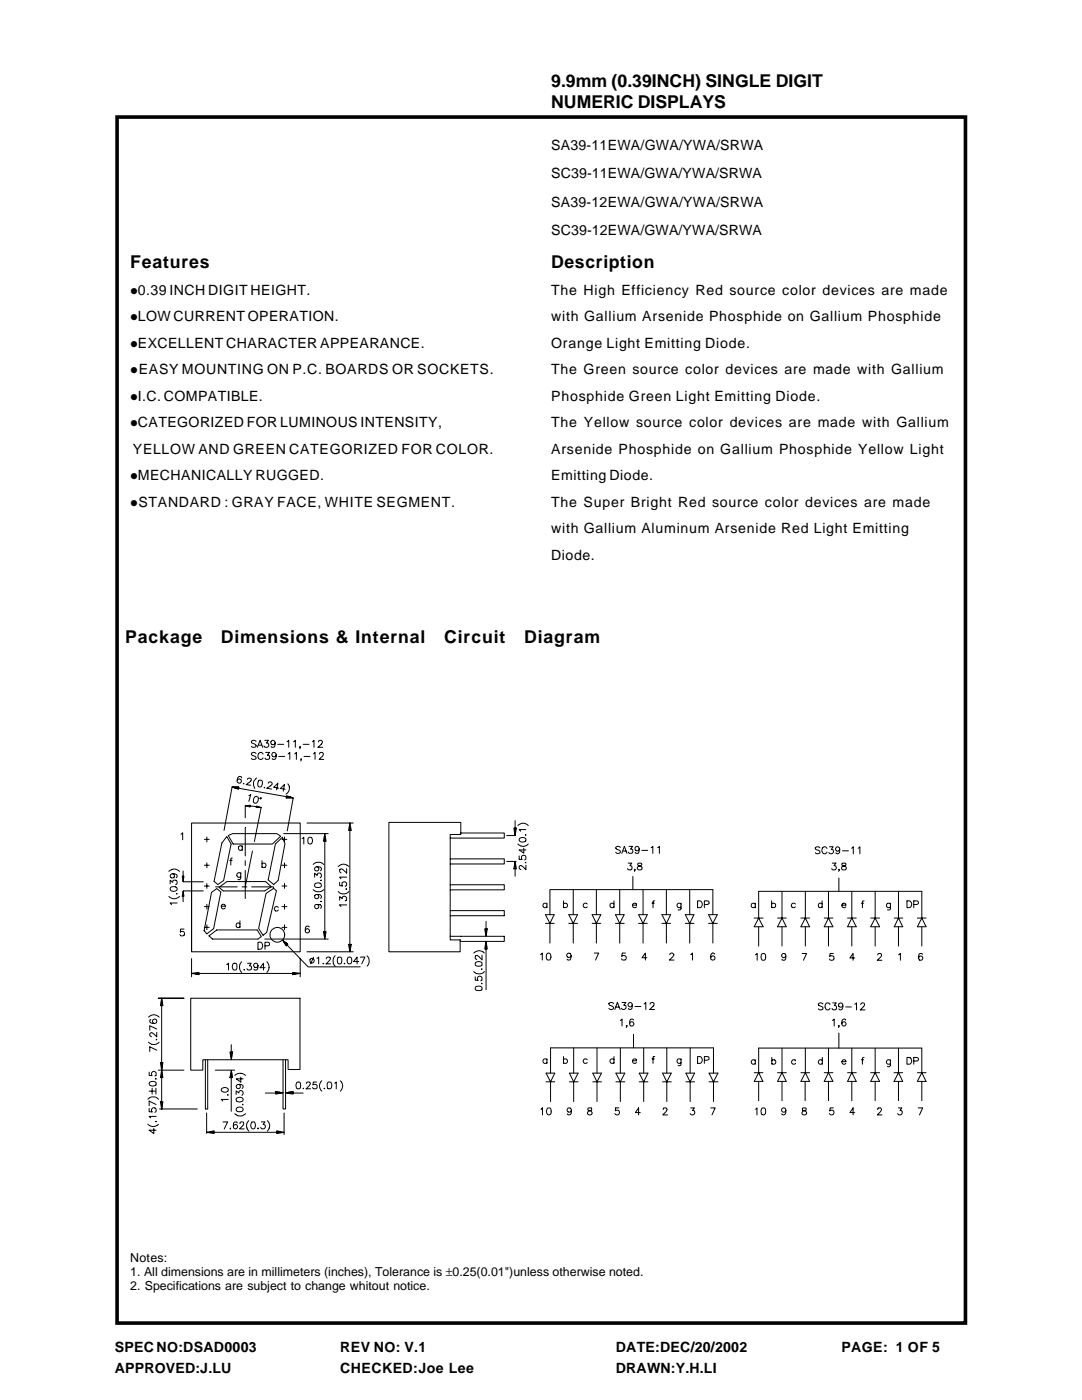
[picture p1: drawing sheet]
<svg xmlns="http://www.w3.org/2000/svg" width="216mm" height="279mm" viewBox="0 0 216 279" stroke-linecap="round" stroke-linejoin="round" font-family="sans-serif">
<path d="M23.4 23.4h169.2v240.6h-169.2z" fill="none" stroke="#000" stroke-width=".72" stroke-linecap="butt"/>
<path d="M27 142.4h160.3v94.7h-160.3z" fill="#fff" stroke="#fff" stroke-width=".2"/>
<g fill="none" stroke="#000" stroke-width=".2">
<path d="M46.3 157.1h1.4l-.1 .4zM46.3 157.1l-1.6 8.6M47.7 157.1h-1.3l11.9 2.1-1.2 .1h1.4l-1.3-.5-.1 .5M48.2 155.2v-.1a.43 .43 0 0 0-.7 .1l-.2 .6M48.6 156.4h.1zM49.4 155.5l.3-.2 .4 .1 .1 .2-.3 .4-.8 .6 .9 .1M49.7 158.8l.3-.2-.3 1.3M50.8 159.1a.42 .42 0 0 1 .5-.2 .42 .42 0 0 1 .3 .4l-.1 .3a.6 .6 0 0 1-.7 .7l-.3-.4zM51.1 150.4a.47 .47 0 0 0-.5-.3 .47 .47 0 0 0-.4 .5l.7 .4 .2 .4-.3 .2-.6-.2M51.1 148a.47 .47 0 0 0-.5-.3 .47 .47 0 0 0-.4 .5l.7 .3 .2 .5-.3 .1-.6-.1M51.2 155.3a1.38 1.38 0 0 0-.4 2.1M51.4 149.1l.5-1.4 .5 1.4"/>
<path d="M51.6 155.9l.5-.2a.76 .76 0 0 1 .2 .8 .76 .76 0 0 1-.6 .6 .84 .84 0 0 1-.1-1.2zM51.6 148.7h.6M51.9 159.3l.2-.1 .1 .1-.2 .2zM52.5 150.5a.52 .52 0 0 0-.6-.3 .52 .52 0 0 0-.4 .5v.3a.53 .53 0 0 0 .4 .6 .53 .53 0 0 0 .6-.3M52.7 157.1l.1 .1zM52.8 147.7h.8l-.4 .6a.47 .47 0 0 1 .4 .6 .47 .47 0 0 1-.8 .2l-.1-.2M53 150.2h.8l-.4 .5a.48 .48 0 0 1 .3 .8 .48 .48 0 0 1-.8-.2M53.5 156.3l.2-.2h.4l.2 .4-1 .8 .9 .2M54.9 148.2a.44 .44 0 0 1-.6 .4 .44 .44 0 0 1-.2-.6 .44 .44 0 0 1 .7 0l.1 .2a.67 .67 0 0 1-.5 .9l-.3-.1M55.1 150.6a.44 .44 0 0 1-.6 .5 .44 .44 0 0 1-.2-.7 .44 .44 0 0 1 .7 0l.1 .2a.67 .67 0 0 1-.5 1l-.3-.2M55.4 148.5h1.2M55.6 157.3l-.9-.2 .8-.8-.3 1.3"/>
<path d="M55.6 151h1.2M56.9 157.5l-.9-.1 .8-.9-.3 1.4M57.3 148l.3-.3v1.4M57.4 156.4a1.41 1.41 0 0 1-.3 2.1M57.5 150.5l.3-.3v1.4M58.5 159.3l-1.2 6.5M58.6 148l.3-.3v1.4M58.8 150.5l.3-.3v1.4M59.8 149.1h.1l-.1 .3M59.8 149.1h.1zM60.2 151.5h-.2h.2l-.2 .3M60.5 148.5h1.2"/>
<path d="M60.7 151h1.1M62.4 148l.3-.3v1.4M62.5 150.5l.4-.3v1.4M63.5 148.1l.3-.4h.3l.2 .5-.8 .9h.9M63.8 150.5v-.3h.5l.2 .4-.8 1h.9M33.7 173.9a1.42 1.42 0 0 1 2.1 0M33.7 178.9a1.42 1.42 0 0 0 2.1 0M34 176.4v-.7l.5 .4a.46 .46 0 0 1 .5-.5 .46 .46 0 0 1 .3 .6l-.2 .3M34 177.1l.5-.1a.6 .6 0 0 1 .8 .5 .74 .74 0 0 1-.7 .4 .74 .74 0 0 1-.6-.6zM34.4 174.4a.42 .42 0 0 1 .4 .5 .42 .42 0 0 1-.6 .2 .42 .42 0 0 1 0-.6 .67 .67 0 0 1 .7-.1 .67 .67 0 0 1 .4 .7l-.2 .1M35.3 178.3v.1zM36.1 166.5l.3-.3v1.4"/>
<path d="M36.4 178.9h.3l-.2-1.1-.1 1.1h.1v1.1M36.5 176l.2-1.1h-.3l.1 1.1h4.1M36.5 173.8l.1 1.7M36.6 177.8h4M36.6 178.3v.6M38.2 164.3h21.7v25.6h-21.7zM38.2 175.8v14.1M40.8 172.7h.9M40.8 176.8h.9M40.8 167.5h.9M41.3 167v1M41.3 172.2v1"/>
<path d="M41.3 176.3v1M43 177h4.3M43.7 177.1l1.6-1.2h7.7l1.1 1.1-1.3 .8h-8.3zM45.6 166.8l.8-.4h8.8l.8 .5-1.6 1.5h-7.9zM45.8 171.7h.5M46.1 168.5l-1.5 7.2-1.1 .8-.8-.6 1.6-7.7 1-1.2 .8 1.5M46.4 171.2l-.3 .1v1.3M48 174.2v1.2l-.2 .2-.3-.1M48 174.4a.44 .44 0 0 0-.6-.1 .44 .44 0 0 0 0 .7 .44 .44 0 0 0 .6-.1M48.3 177h1M48.3 169a.43 .43 0 0 0-.6-.1 .43 .43 0 0 0 0 .7 .43 .43 0 0 0 .6-.1M48.3 168.8v.9"/>
<path d="M48.9 160.8v2.4M48.9 165.1v5.7M48.9 171.7v1M48.9 173.7v5.6M49.9 161l-1-.2 1-.1v.3v-.1l2.2 .3h-1l.1-.3 .9 .3-1.3 6.7M50.2 177h4.4M50.4 169.8l-1.5 7.2M52.3 172.4a.45 .45 0 0 1 .6 0 .45 .45 0 0 1 0 .6 .45 .45 0 0 1-.6 0M52.3 171.8v1.3M53.1 178.3l1.5-1 .6 .5-2 8.3-.7 .5-.9-1.3zM54.9 168.4l1.4-1.3 .6 1.3-1.4 7.3-.9 .8-1.1-.9zM56.3 172.7h.9"/>
<path d="M56.3 176.8h.9M56.3 167.5h.9M56.6 166.4h8.9M56.8 167v1M56.8 172.2v1M56.8 176.3v1M60.3 167.3l.3-.2v1.3M61.3 164.3h9.2M61.6 167.1a.68 .68 0 0 1 .8 .5 .68 .68 0 0 1-.4 .8l-.5-.2v-.9zM62.5 177.5a1.52 1.52 0 0 0 2.1 0M62.5 172.5a1.52 1.52 0 0 1 2.1 0M62.8 175v-.7l.5 .4 .1-.4 .4-.1 .2 .1 .1 .3v.4l-.2 .2"/>
<path d="M62.8 176.4l.6-.2a.63 .63 0 0 1 .7 .4 .74 .74 0 0 1-.6 .5 .74 .74 0 0 1-.7-.4zM63.2 173a.42 .42 0 0 1 .4 .5 .42 .42 0 0 1-.6 .2 .42 .42 0 0 1-.1-.6 .66 .66 0 0 1 .8-.1 .66 .66 0 0 1 .4 .7l-.1 .1M63.2 178.5a.43 .43 0 0 1 .3 .6 .43 .43 0 0 1-.7 .1 .43 .43 0 0 1 .1-.6l.3-.1a.63 .63 0 0 1 .9 .5l-.1 .3M64 175.7h.1M64.1 179.8v.2zM64.7 166.9v1h.2v-1M64.8 166.4l.3 1.5h-.5zM64.8 167.9l.1 19M67.5 177.9a1.42 1.42 0 0 0 2.1 0M67.5 172.9a1.42 1.42 0 0 1 2.1 0M67.8 179.7v-.8l.5 .4a.46 .46 0 0 1 .7-.3 .46 .46 0 0 1-.1 .8M67.8 176.1v.6l.6 .1a.49 .49 0 0 1 0-.7 .49 .49 0 0 1 .7 .1 .49 .49 0 0 1-.2 .7"/>
<path d="M69.1 177.3v.2zM69.2 175h-1.4l.2 .4M69.2 173.4v.8l-1-.8-.4 .1v.2v.3l.3 .2M69.8 164.3l.3 1.4h-.5l.2-1.4v1.4h.2v-.6M69.8 165.7v22.8M77.6 164.1h14.3v2.4h-2.1v21.1h2v2.3h-14.2zM89.8 176.6h10.8v1h-10.8M89.8 171.4h10.8v1h-10.8M91.9 166.2h8.7v1.1h-10.8M101.1 171.9h1.9M102.5 165.3h.5l-.2 1.5zM102.8 171.9l.2 1.5h-.5z"/>
<path d="M102.8 163.8v3h-1.7M102.8 171.9v3M103.3 168.4a1.37 1.37 0 0 0 2.1 0M103.3 164.8a1.37 1.37 0 0 1 2.1 0M103.6 170.8v.7h.6a.49 .49 0 0 1 0-.7 .49 .49 0 0 1 .7 .1 .49 .49 0 0 1-.2 .7M103.7 167.3a.68 .68 0 0 1 .8-.2 .68 .68 0 0 1 .4 .8l-.5 .2a.63 .63 0 0 1-.8-.5zM104.5 169.3v1l-.9-.7h1.3M104.8 172.1h.1zM104.9 166.5v.2zM104.9 172.7v.9l-.9-.9-.3 .1-.1 .5 .3 .2M104.9 165.6h-1.3l.2 .3M112.4 179.8v1.3"/>
<path d="M114.4 177.5v5M119 177.5v5M122.5 179.8v1.3M123.7 177.5v5M123.8 169.1a.52 .52 0 0 0-.5-.2 .52 .52 0 0 0-.4 .3l.9 .7-.1 .4h-.3h-.4l-.1-.2M124.1 170.3l.5-1.4 .5 1.4M124.2 169.8h.7M125.3 172.3h.8l-.4 .5a.46 .46 0 0 1 .3 .7 .46 .46 0 0 1-.8-.1M125.5 168.9h.7l-.4 .6a.47 .47 0 0 1 .5 .4 .47 .47 0 0 1-.4 .5 .47 .47 0 0 1-.6-.3M126.3 174.9v2.6M126.6 173.6h.1zM126.7 173.5l-.1 .4"/>
<path d="M127.3 172.3v.4l.4 .1a.38 .38 0 0 1 .4 .4 .38 .38 0 0 1-.3 .4l-.5-.1a.38 .38 0 0 1-.1-.4 .38 .38 0 0 1 .4-.3l.4-.1 .1-.3-.3-.1zM127.6 169.4a.42 .42 0 0 1-.6 .4 .42 .42 0 0 1-.2-.7 .42 .42 0 0 1 .7 0l.1 .3a.67 .67 0 0 1-.6 .9l-.3-.2M128.1 169.7h1.1M128.3 177.5v5M129.9 169.2l.4-.3v1.4M130.6 179.8h-.3v1.3M131.2 169.2l.4-.3v1.4M133 177.5v5M137.6 177.5v5M139.2 179.8h.5a.71 .71 0 0 1 .4 .7 .71 .71 0 0 1-.4 .6h-.5zM154 179.8v1.3M156 177.9v5.3"/>
<path d="M160.7 177.9v5.3l.8 1.8h-1.7l.9-1.8M163.6 169.2a.47 .47 0 0 0-.5-.2 .47 .47 0 0 0-.4 .5l.8 .3 .1 .4a.59 .59 0 0 1-.9 0M164 179.8v1.3M165 169.3a.52 .52 0 0 0-.6-.3 .52 .52 0 0 0-.4 .5 .7 .7 0 0 0 .7 .9l.3-.3M165.3 177.9v5.3h.9M165.5 169h.7l-.3 .5a.45 .45 0 0 1 .4 .6 .45 .45 0 0 1-.6 .3l-.3-.3M166.1 172.3h.7l-.4 .5a.46 .46 0 0 1 .3 .7 .46 .46 0 0 1-.8-.1M167.4 175.2v2.7M167.5 173.6l-.1-.1 .1 .2-.2 .2M167.6 169.5a.43 .43 0 0 1-.7 .3 .43 .43 0 0 1-.1-.7 .43 .43 0 0 1 .7 .1l.1 .3a.63 .63 0 0 1-.6 .9l-.2-.2M168.1 172.3v.4l.3 .1a.38 .38 0 0 1 .5 .4 .38 .38 0 0 1-.4 .4h-.4l-.2-.2a.38 .38 0 0 1 .4-.6l.4-.1v-.4zM168.1 169.8h1.2"/>
<path d="M169.9 169.3l.4-.3v1.4M170 177.9v5.3l.9 1.8h-1.8l.9-1.8h-.9M171.2 169.3l.4-.3v1.4M172.4 179.8h-.3v1.3M174.6 177.9v5.3h.9M179.3 177.9v5.3M181 179.8h.4a.71 .71 0 0 1 .5 .7 .71 .71 0 0 1-.5 .6h-.4zM32.3 199.2l.2 1.5h-.5l.3-1.5v22.2M35.3 180.2h-1.3l.2 .4M36.7 185.4h-.7v.6a.49 .49 0 0 1 .7 0 .49 .49 0 0 1-.1 .8 .49 .49 0 0 1-.7-.3M36.7 199.2h-5.1h5.1M38.1 199.2h21.8v14.2h-2.4v-1.9h-17v2.1h-2.4z"/>
<path d="M38.2 194.3l1.5 .2v-.4l-1.5 .2h1.5v.1h-.6M38.2 191.3v3.6M39.7 194.3h18.7M40.7 185.7l.5 .7 1.4-1.1 1.5-7.3-.8-.7-1.1 .8-1.5 7.7M40.8 180.9h.9M40.8 185.1h.9M41.3 180.5v.9M41.3 184.6v.9M41.7 186.8l1.6-1.2h8l.9 1.3-.7 .5h-9.1zM44.2 180.8v.4l.3 .2 .5-.2M44.2 180.6l.5-.1 .3 .3h-.8zM45.3 192.5l.3-.3v1.4"/>
<path d="M46.6 192.3h.5l.2 .5a.55 .55 0 0 1-.5 .8 .83 .83 0 0 1-.2-1.3zM47.9 184.4a.42 .42 0 0 0-.6-.1 .42 .42 0 0 0 0 .7 .42 .42 0 0 0 .6-.1M47.9 183.8v1.3M48.2 191.9a1.52 1.52 0 0 0 0 2.2M48.7 193.5h.1zM49.4 192.2h.7l-.4 .5a.46 .46 0 0 1 .4 .8 .46 .46 0 0 1-.8-.2M51.5 192.7a.44 .44 0 0 1-.6 .4 .44 .44 0 0 1-.2-.7 .44 .44 0 0 1 .7 0 .68 .68 0 0 1 .1 .8 .68 .68 0 0 1-.8 .3v-.1M51.5 188h.4a.75 .75 0 0 1 .5 .7 .75 .75 0 0 1-.5 .7h-.4zM52.8 187.4h12.7M52.9 188.8l.8-.1v-.6l-.8-.1v1.4M52.9 193.1h-1l.7-.9v1.4M53.3 191.9a1.52 1.52 0 0 1 0 2.2"/>
<path d="M55.5 181.1a.44 .44 0 0 0-.6-.1 .44 .44 0 0 0 0 .7 .44 .44 0 0 0 .6-.1M56.3 180.9h.9M56.3 185.1h.9M56.7 188.1v-.2l.4 .7v-.5l.1 .2-.1 .5-.7-1.2 1 .9-.3 .3M56.8 180.5v.9M56.8 184.6v.9M57.3 188.6l4.2 4.4h10.4M58.4 194.1l1.5 .2-1.5 .2zM59.8 194.3h-1.4v.1h.6M59.9 191.3v3.6M61.3 189.9h9.2M61.7 185l-.4-.2a.66 .66 0 0 0-.4 1"/>
<path d="M62.6 191.1l-.6 1.3M63.2 180.5a.43 .43 0 0 1 .3 .6 .43 .43 0 0 1-.7 .1 .43 .43 0 0 1 .1-.6l.3-.1a.63 .63 0 0 1 .9 .5l-.1 .3M63.2 191.3l.4-.3v1.4M64.5 192.2v.2zM64.6 185.9h.5l-.3 1.5-.2-1.5h.1v1M65.1 191.3l.3-.3 .5 .1v.4l-.8 .9h.9M66.9 190.8a1.46 1.46 0 0 0 0 2M67.5 191.1h.5l.2 .2v.5l-.2 .5h-.5l-.1-.2-.1-.5zM68.7 192.3h.1zM69.2 180.6h-1.4l.2 .3M69.5 191.1h.5l.1 .2v.8l-.1 .2-.4 .1a.87 .87 0 0 1-.1-1.3zM69.6 188.5h.5l-.3 1.4z"/>
<path d="M70 189.1v-.6h-.2v1.4M71.6 191.9h-1l.6-.9v1.4M71.9 191h.9l-.6 1.4M73.2 190.8a1.46 1.46 0 0 1 0 2M89.8 181.7h10.8v1.1h-10.8M89.8 186.9h10.8v1h-8.8M94.5 193.9a1.42 1.42 0 0 0 2.1 0M94.5 190.2a1.42 1.42 0 0 1 2.1 0M94.8 194.9v.7l.6 .1a.49 .49 0 0 1 0-.8 .49 .49 0 0 1 .8 .1 .49 .49 0 0 1-.3 .7M94.9 197l.2-.2h.8l.2 .2v.5l-.5 .2h-.5l-.2-.2zM94.9 192.1a.7 .7 0 0 1 .8-.2 .7 .7 0 0 1 .4 .8l-.5 .1h-.5l-.2-.1zM96.1 196.3h.1z"/>
<path d="M96.1 193.4h.1zM96.2 190.6v1l-1-.9-.3 .1-.1 .2 .1 .3 .2 .2M96.7 185.4h.5l-.2 1.5zM96.9 188.6v.8M97 183.9v1.5h-.1v.9M97 187.9l.2 1.5h-.5zM97 188.3v9.2M97 185.4v1.1M107.9 190.5l.3-.3v1.4M108.8 184.3h.9v3.9M109.1 180.4a.45 .45 0 0 0-.6 0 .45 .45 0 0 0 0 .6 .45 .45 0 0 0 .6 0M109.1 180.3v.8"/>
<path d="M109.2 190.3l.2-.1a.75 .75 0 0 1 .5 .7 .75 .75 0 0 1-.4 .7h-.3l-.1-.3v-.8zM109.7 182.5v-5h32.5v5M109.7 184.3l-.9-1.8h1.8l-.9 1.8h.9M112.4 180.4a.45 .45 0 0 1 .7 0 .45 .45 0 0 1 0 .6 .45 .45 0 0 1-.7 0M113.5 184.3h.9v3.9M113.5 182.5h1.7l-.8 1.8zM114 190.7a.45 .45 0 0 1-.6 .4 .45 .45 0 0 1-.2-.7 .45 .45 0 0 1 .7 0l.1 .3a.65 .65 0 0 1-.6 .9l-.2-.2M114.4 184.3h.8M117.2 180.4a.45 .45 0 0 0-.7 0 .45 .45 0 0 0 0 .6 .45 .45 0 0 0 .7 0M118.2 184.3h.8M118.2 182.5h1.7l-.9 1.8zM118.6 190.2h.9l-.7 1.4"/>
<path d="M119.9 184.3h-.9v3.9M122.5 180.4a.45 .45 0 0 0-.6 0 .45 .45 0 0 0 0 .6 .45 .45 0 0 0 .6 0M122.8 184.3h.9M123.7 184.3l.8-1.8h-1.7l.9 1.8h.8M123.7 184.3v3.9M124.8 190.2h-.6l-.1 .6a.5 .5 0 0 1 .7 0 .5 .5 0 0 1 0 .7 .5 .5 0 0 1-.8-.2M126.2 180.6h.8a.42 .42 0 0 0-.6-.3 .42 .42 0 0 0-.1 .7l.2 .1 .5-.1M127.4 184.3h.9M128.3 184.3l.9-1.8h-1.8l.9 1.8h.9M128.3 184.3v3.9M129.1 191.1h-1l.7-.9v1.4M130.1 180.3h.5"/>
<path d="M132.1 184.3h1.7M133 184.3l.8-1.8h-1.7l.9 1.8v3.9M133.6 190.5l.3-.3h.3l.3 .4-.9 1h.9M135.9 180.4a.45 .45 0 0 0-.7 0 .45 .45 0 0 0 0 .6 .45 .45 0 0 0 .7 0M135.9 180.3l-.1 1.2-.5 .1M136.7 184.3h1.8M137.6 184.3l.9-1.8h-1.8l.9 1.8v3.9M137.8 190.5l.4-.3v1.4M140.5 180.5l.9-.1v-.5l-.9-.1v1.3M141.4 184.3h1.7M142.2 184.3l.9-1.8h-1.7l.8 1.8v3.9M142.6 190.4l-.4-.2a.93 .93 0 0 0-.2 1.4 .43 .43 0 0 0 .6-.3 .43 .43 0 0 0-.3-.5 .43 .43 0 0 0-.5 .3"/>
<path d="M150.5 183.2h.9l-.9 1.8h1.8l-.9-1.8M150.7 180.4a.45 .45 0 0 0-.7 0 .45 .45 0 0 0 0 .6 .45 .45 0 0 0 .7 0M150.7 180.3v.8M150.7 190.5l.4-.2v1.3M151.4 185v3.8M152.1 190.3h.2a.7 .7 0 0 1 .5 .7 .7 .7 0 0 1-.5 .6 .84 .84 0 0 1-.2-1.3zM152.3 183.2h-.9v-5.3h32.5v5.3M154 180.4a.45 .45 0 0 1 .6 0 .45 .45 0 0 1 0 .6 .45 .45 0 0 1-.6 0M155.2 183.2h.8l-.8 1.8h1.7l-.9-1.8M156 185v3.8M156 183.2h.9M156.8 190.8a.43 .43 0 0 1-.6 .2 .43 .43 0 0 1-.1-.6 .43 .43 0 0 1 .7 .1v.3a.61 .61 0 0 1-.5 .8h-.2l-.1-.2"/>
<path d="M158.7 180.4a.45 .45 0 0 0-.7 0 .45 .45 0 0 0 0 .6 .45 .45 0 0 0 .7 0M159.8 183.2h1.7M160.1 190.3h.9l-.7 1.3M160.7 185v3.8M164 180.4a.43 .43 0 0 0-.6 0 .43 .43 0 0 0 0 .6 .43 .43 0 0 0 .6 0M164.5 183.2h.8M165.3 185v3.8M165.3 183.2l.9 1.8h-1.7zM166.3 190.3h-.6l-.1 .5a.48 .48 0 0 1 .7 0 .48 .48 0 0 1-.1 .7 .48 .48 0 0 1-.7-.1M168 180.6h.8a.42 .42 0 0 0-.6-.3 .42 .42 0 0 0-.1 .7l.2 .1 .5-.1M170 183.2h.9M170 185v3.8"/>
<path d="M170.6 191.2h-1l.6-.9v1.3M171.9 180.3h.4M173.7 183.2h.9l-.9 1.8h1.8l-.9-1.8M174.6 185v3.8M175.1 190.6l.2-.3h.3l.3 .1v.3l-.9 .9h1M177.7 180.4a.45 .45 0 0 0-.7 0 .45 .45 0 0 0 0 .6 .45 .45 0 0 0 .7 0M177.7 180.3l-.1 1.2-.5 .1M178.4 183.2h.9l.8 1.8h-1.7l.9-1.8h.8M179.3 185v3.8M179.3 190.5l.4-.2v1.3M182.3 180.5l.8-.1 .2-.1-.2-.5h-.8v1.3M183 183.2h.9l-.9 1.8h1.8l-.9-1.8h.9"/>
<path d="M183.9 185v3.8M184.1 190.5l-.4-.2a.64 .64 0 0 0-.4 .9M29.5 219.4a1.42 1.42 0 0 1 2.1 0M29.6 203a1.42 1.42 0 0 1 2.1 0M29.6 208a1.42 1.42 0 0 0 2.1 0M29.8 214v.6l.6 .1a.49 .49 0 0 1 0-.8 .49 .49 0 0 1 .7 .1 .49 .49 0 0 1-.2 .8M29.8 217.8h1.1M29.8 216l.6-.2a.62 .62 0 0 1 .8 .5 .74 .74 0 0 1-.8 .5 .74 .74 0 0 1-.6-.6zM30.1 203.5h-.1a.67 .67 0 0 0 .5 .8 .67 .67 0 0 0 .8-.5 .43 .43 0 0 0-.4-.4 .43 .43 0 0 0-.5 .4 .43 .43 0 0 0 .4 .5M30.4 217.2v1.2M31.1 215.2v.1zM31.1 217.2v1.2"/>
<path d="M31.2 207.5h.1zM31.3 206v.9l-1-.8-.4 .2 .1 .5 .2 .1M31.3 205.4l-1.4-.7v.9M31.3 209.6l-1.4-.7v.9M31.6 213.6h5.1M32 212h.5l-.2 1.6zM32 219.9h.5l-.2 1.5zM32.3 213.6l.2 1.5h-.5l.3-1.5v1.5M41 211.5v9.8h.4v-9.8M43 213.6h3.8M44.2 217.3l.5-.3a.61 .61 0 0 1 .9 .6 .76 .76 0 0 1-.8 .4 .76 .76 0 0 1-.6-.6zM45.4 218.5h.2z"/>
<path d="M45.6 219.4h-1.4l.2 .4M46.1 214.2v.9h-.2h.5l-.3-1.5-.2 1.5M46.1 208.5l.1 1.5h-.1v.8M46.2 214l-.1 7.8M46.4 210l-.3 1.5-.2-1.5h.5h-.2v1M46.9 214.6a1.52 1.52 0 0 1 2.1 0M47.1 218.4v-.7l.6 .4a.45 .45 0 0 1 .5-.5 .45 .45 0 0 1 .3 .7l-.2 .3M47.2 219.2l.5-.2a.62 .62 0 0 1 .8 .5 .74 .74 0 0 1-.7 .4 .74 .74 0 0 1-.7-.5zM47.6 216.4l-.3 .1a.42 .42 0 0 0 0 .7 .42 .42 0 0 0 .7-.2 .42 .42 0 0 0-.4-.6 .67 .67 0 0 1 .9 .6l-.2 .2M48 215v.9l-.9-.6h1.4M53 218.1h2.7M55 217.8l1.5 .3-1.5 .3z"/>
<path d="M55.8 218h-.8v.1h1M56.5 211.5v9.8h.5v-9.8M57.3 218.1h3.2M58.5 217.8v.6l-1.6-.3 1.6-.3v.2h-.9M59.3 216h.5l.1 .2 .1 .5-.2 .6a.7 .7 0 0 1-.8-.5 .7 .7 0 0 1 .3-.8zM60.5 217.2v.1zM61.1 216.2l.2-.2 .3-.1 .3 .4-.8 1h.9M63.2 215.9h-.7l-.1 .6a.49 .49 0 0 1 .8 0 .49 .49 0 0 1-.1 .8 .49 .49 0 0 1-.7-.3M64.2 215.7a1.37 1.37 0 0 0 0 2.1M64.7 217.2v.1zM65.4 216a.68 .68 0 0 1 .9 .5 .68 .68 0 0 1-.5 .8h-.4l-.1-.3v-.5zM66.8 216.2l.3-.3v1.4"/>
<path d="M67.9 215.7a1.37 1.37 0 0 1 0 2.1M109 215.9h.9v3.9M109.1 211.5a.45 .45 0 0 0-.6-.1 .45 .45 0 0 0 0 .7 .45 .45 0 0 0 .6-.1M109.1 211.3v.9M109.9 215.9l-.9-1.7h1.7l-.8 1.7h.8M109.9 214.2v-5.1h32.5v5.1M112.4 211.5a.45 .45 0 0 1 .7-.1 .45 .45 0 0 1 0 .7 .45 .45 0 0 1-.7-.1M112.4 210.9v1.3M113.6 215.9h.9M114.5 209.1v5.1M115.4 215.9h-.9l.9-1.7h-1.8l.9 1.7v3.9M117.2 211.5a.45 .45 0 0 0-.7-.1 .45 .45 0 0 0 0 .7 .45 .45 0 0 0 .7-.1"/>
<path d="M118.3 215.9h.8M119.1 215.9l.9-1.7h-1.7l.8 1.7h.9M119.1 209.1v5.1M119.1 215.9v3.9M122.4 200.3a.52 .52 0 0 0-.5-.3 .52 .52 0 0 0-.4 .4l.1 .2 .7 .3 .1 .4a.59 .59 0 0 1-.9 0M122.5 211.5a.45 .45 0 0 0-.6-.1 .45 .45 0 0 0 0 .7 .45 .45 0 0 0 .6-.1M122.5 210.9v1.3M122.7 201.5l.5-1.4 .5 1.4M122.9 201h.6M122.9 215.9h.9v3.9M122.9 214.2h1.8l-.9 1.7zM123.8 203.7l.3-.3v1.4"/>
<path d="M123.8 215.9h.9M123.8 209.1v5.1M124.1 200.1h.8l-.4 .5a.47 .47 0 0 1 .4 .5 .47 .47 0 0 1-.4 .4 .47 .47 0 0 1-.5-.3M125 204.8v-.2l.1 .3-.1 .2M126.2 200.5l-.1-.2a.43 .43 0 0 0-.7-.1 .43 .43 0 0 0 .1 .7 .43 .43 0 0 0 .7-.4 .63 .63 0 0 1-.6 1l-.2-.2M126.2 211.7h.8a.42 .42 0 0 0-.6-.3 .42 .42 0 0 0-.1 .6l.2 .2 .5-.2M126.4 203.6v-.1a.43 .43 0 0 0-.7 .2v.9a.43 .43 0 0 0 .7 .1 .43 .43 0 0 0-.1-.7 .43 .43 0 0 0-.7 .3M126.4 206.4v2.7M126.7 200.9h1.2M127.6 214.2h1.7l-.9 1.7zM127.6 215.9h1.7M128.4 209.1v5.1"/>
<path d="M128.4 215.9v3.9M128.5 200.4l.4-.3v1.4M129.7 200.4l.3-.3 .5 .1v.4l-.8 .9h.9M130.1 211.3h.5M130.6 210.9h-.3v1.3M132.2 215.9h.9v3.9M132.2 214.2h1.7l-.8 1.7zM133.1 215.9h.8M133.1 209.1v5.1M135.9 211.3l-.1 1.3h-.5M135.9 211.5a.45 .45 0 0 0-.7-.1 .45 .45 0 0 0 0 .7 .45 .45 0 0 0 .7-.1M136.9 215.9h.8"/>
<path d="M137.7 209.1v5.1M138.6 215.9h-.9l-.8-1.7h1.7l-.9 1.7v3.9M139.2 210.9h.5a.71 .71 0 0 1 .4 .6 .71 .71 0 0 1-.4 .7h-.5zM140.5 211.6l.9-.1v-.5l-.9-.1v1.3M141.5 215.9h.9M141.5 214.2h1.8l-.9 1.7zM143.3 215.9h-.9v3.9M150.5 214.1h1.7M150.7 211.7a.45 .45 0 0 0-.7-.1 .45 .45 0 0 0 0 .7 .45 .45 0 0 0 .7-.1M150.7 211.5v.9M151.4 214.1l.8 1.7h-1.7l.9-1.7v-4.9h32.5v4.9l.9 1.7h-1.8l.9-1.7M151.4 215.8v3.9"/>
<path d="M154 211.7a.45 .45 0 0 1 .7-.1 .45 .45 0 0 1 0 .7 .45 .45 0 0 1-.7-.1M154 211v1.4M156 209.2v4.9h-.8M156 214.1h.9M156 214.1l.9 1.7h-1.7zM156 215.8v3.9M158.7 211.7a.45 .45 0 0 0-.6-.1 .45 .45 0 0 0 0 .7 .45 .45 0 0 0 .6-.1M159.8 214.1h1.7M160.7 215.8v3.9M160.7 209.2v4.9l-.9 1.7h1.7l-.8-1.7M164.1 211.7a.45 .45 0 0 0-.7-.1 .45 .45 0 0 0 0 .7 .45 .45 0 0 0 .7-.1M164.1 211v1.4"/>
<path d="M164.2 200.4a.52 .52 0 0 0-.5-.3 .52 .52 0 0 0-.4 .4l.9 .5v.3a.58 .58 0 0 1-.9 0M164.5 214.1h.8M165.3 209.2v4.9h.9M165.3 214.1l.9 1.7h-1.7zM165.3 215.8v3.9M165.6 200.5a.5 .5 0 0 0-.6-.4 .5 .5 0 0 0-.4 .6v.3a.5 .5 0 0 0 .4 .6 .5 .5 0 0 0 .6-.4M166.1 203.7l.4-.3v1.4M166.2 200.2h.7l-.4 .5a.46 .46 0 0 1 .4 .5 .46 .46 0 0 1-.6 .3l-.3-.2M167.4 206.2v3M167.4 204.7h-.1h.1l-.1 .4M168 211.9h.8a.44 .44 0 0 0-.7-.3 .44 .44 0 0 0 .1 .7l.3 .1 .3-.2M168.2 200.6a.44 .44 0 0 1-.6 .4 .44 .44 0 0 1-.2-.6 .44 .44 0 0 1 .7 0 .67 .67 0 0 1 .1 .7 .67 .67 0 0 1-.7 .4l-.1-.2"/>
<path d="M168.7 203.6l-.2-.2a.74 .74 0 0 0-.5 .7 .74 .74 0 0 0 .4 .7 .42 .42 0 0 0 .4-.5 .42 .42 0 0 0-.4-.4 .42 .42 0 0 0-.4 .4M168.7 201h1.2M169.1 214.1h1.8M170 209.2v4.9l-.9 1.7h1.8l-.9-1.7M170 215.8v3.9M170.6 200.4l.3-.2v1.3M171.7 200.5l.3-.3h.3l.2 .2-.2 .5-.6 .6h.9M171.9 211.5h.4M172.4 211l-.3 .1v.2v1.1M173.7 214.1h1.8M174.6 209.2v4.9l-.9 1.7h1.8l-.9-1.7M174.6 215.8v3.9"/>
<path d="M177.7 211.7a.45 .45 0 0 0-.7-.1 .45 .45 0 0 0 0 .7 .45 .45 0 0 0 .7-.1M177.7 211.5l-.1 1.2-.2 .2-.3-.1M179.3 209.2v4.9h-.9M179.3 214.1h.8M179.3 214.1l.8 1.7h-1.7zM179.3 215.8v3.9M181 211h.4a.71 .71 0 0 1 .5 .7 .71 .71 0 0 1-.5 .7h-.4zM182.3 211.8l.8-.1 .2-.4-.4-.3h-.6v1.4M183 214.1h1.8M183.9 215.8v3.9M29.5 224.4a1.42 1.42 0 0 0 2.1 0M29.8 221.2v.7h.6a.49 .49 0 0 1 0-.7 .49 .49 0 0 1 .7 .1 .49 .49 0 0 1-.2 .7"/>
<path d="M30.7 225.2v1l-.9-.6h1.4M31 223.8h.2zM31.2 222.8h-1.4l.3 .3M31.2 220.4l-1.4-.6v.9M31.8 221.3h7.6M41.2 226l1.5-.3v.5zM41.2 222.1v4.1M41.9 225.8h.8M44.5 223.9h.9l-.7 1.4M45.9 225.2h.1zM46.9 222.2a1.42 1.42 0 0 0 2.1 0M47.2 221.1l.5-.2a.61 .61 0 0 1 .8 .6 .77 .77 0 0 1-.7 .4 .77 .77 0 0 1-.7-.5z"/>
<path d="M47.3 224.1v-.2h-.4a.64 .64 0 0 0-.3 .9M47.9 224.2l.1-.3h.4l.2 .1v.3l-.8 1h.9M48.4 220.3v.2zM49.7 223.6a1.37 1.37 0 0 0 0 2.1M50.2 223.9h.4a.75 .75 0 0 1 .3 1.1 .39 .39 0 0 1-.7 .2l-.2-.5zM51.5 225.1v.2zM52.2 223.9h.7l-.4 .5a.46 .46 0 0 1 .3 .8 .46 .46 0 0 1-.8-.2M53.3 223.6a1.37 1.37 0 0 1 0 2.1M55.2 225.7l1.5 .3-1.5 .2zM55.2 226h-13.7M56 225.8h-.8v.2h1.2M56.7 222.1v4.3"/>
<path d="M107.9 221.4l.3-.3v1.4M109.3 221.1h.3a.77 .77 0 0 1 .4 .7 .77 .77 0 0 1-.5 .7 .88 .88 0 0 1-.2-1.4zM114 221.6a.43 .43 0 0 1-.6 .3 .43 .43 0 0 1-.1-.7 .43 .43 0 0 1 .7 .1v.3a.63 .63 0 0 1-.5 .9l-.3-.2M117.3 221.1v.5l.6 .1 .3 .3a.44 .44 0 0 1-.7 .5 .44 .44 0 0 1-.1-.8l.6-.1 .1-.3a.52 .52 0 0 0-.8-.2zM123.5 221.1h-.6l-.1 .6a.49 .49 0 0 1 .7 0 .49 .49 0 0 1-.1 .8 .49 .49 0 0 1-.7-.3M127.8 222h-1l.6-.9v1.4M132.3 221.4l.1-.3h.2h.4l.1 .3-.2 .4-.7 .7h1M137.8 221.1h.8l-.4 .5a.47 .47 0 0 1 .3 .8 .47 .47 0 0 1-.8-.2M141.8 221.1h.9l-.6 1.4M150.7 221.4l.3-.3v1.4M152.1 221.1h.3a.76 .76 0 0 1 .4 .8 .76 .76 0 0 1-.6 .6 .91 .91 0 0 1-.1-1.4zM156.8 221.6v-.3a.43 .43 0 0 0-.7-.1 .43 .43 0 0 0 .1 .7 .43 .43 0 0 0 .6-.3 .63 .63 0 0 1-.5 .9l-.3-.2"/>
<path d="M160.1 221.1v.5a.75 .75 0 0 1 .9 .4 .44 .44 0 0 1-.7 .5 .44 .44 0 0 1-.1-.8l.6-.1 .1-.3a.52 .52 0 0 0-.8-.2zM166.3 221.1h-.6l-.1 .6a.49 .49 0 0 1 .7 0 .49 .49 0 0 1-.1 .8 .49 .49 0 0 1-.7-.3M170.6 222h-1l.6-.9v1.4M175.1 221.4l.1-.3h.2h.4l.1 .3-.2 .4-.7 .7h1M179.2 221.1h.8l-.4 .5a.47 .47 0 0 1 .3 .8 .47 .47 0 0 1-.8-.2M183.2 221.1h.9l-.6 1.4"/>
<circle cx="47.8" cy="155.9" r=".44"/>
<circle cx="55.3" cy="186.6" r="1.47"/>
<circle cx="61.3" cy="185.8" r=".43"/>
<circle cx="62.2" cy="191.7" r=".45"/>
<circle cx="183.7" cy="191.2" r=".44"/>
<circle cx="47" cy="224.9" r=".42"/>
</g>
<g font-size="3.5">
<text x="110" y="17.4">9.9mm (0.39INCH) SINGLE DIGIT</text>
<text x="110" y="21.6">NUMERIC DISPLAYS</text>
<text x="26" y="53.6">Features</text>
<text x="110" y="53.6">Description</text>
<text x="25" y="128.3">Package</text>
<text x="44.1" y="128.3">Dimensions &amp; Internal</text>
<text x="88.6" y="128.3">Circuit</text>
<text x="104.6" y="128.3">Diagram</text>
</g>
<g font-size="2.8">
<text x="110" y="30">SA39-11EWA/GWA/YWA/SRWA</text>
<text x="110" y="35.6">SC39-11EWA/GWA/YWA/SRWA</text>
<text x="110" y="41.2">SA39-12EWA/GWA/YWA/SRWA</text>
<text x="110" y="46.9">SC39-12EWA/GWA/YWA/SRWA</text>
<text x="27.5" y="58.8">0.39 INCH DIGIT HEIGHT.</text>
<text x="110" y="58.8">The High Efficiency Red source color devices are made</text>
<text x="27.5" y="64.1">LOW CURRENT OPERATION.</text>
<text x="110" y="64.1">with Gallium Arsenide Phosphide on Gallium Phosphide</text>
<text x="27.5" y="69.4">EXCELLENT CHARACTER APPEARANCE.</text>
<text x="110" y="69.4">Orange Light Emitting Diode.</text>
<text x="27.7" y="74.7">EASY MOUNTING ON P.C. BOARDS OR SOCKETS.</text>
<text x="110" y="74.7">The Green source color devices are made with Gallium</text>
<text x="27.5" y="80">I.C. COMPATIBLE.</text>
<text x="110" y="80">Phosphide Green Light Emitting Diode.</text>
<text x="27.5" y="85.3">CATEGORIZED FOR LUMINOUS INTENSITY,</text>
<text x="110" y="85.3">The Yellow source color devices are made with Gallium</text>
<text x="26.5" y="90.6">YELLOW AND GREEN CATEGORIZED FOR COLOR.</text>
<text x="27.5" y="95.9">MECHANICALLY RUGGED.</text>
<text x="110" y="90.6">Arsenide Phosphide on Gallium Phosphide Yellow Light</text>
<text x="110" y="95.9">Emitting Diode.</text>
<text x="27.6" y="101.2">STANDARD : GRAY FACE, WHITE SEGMENT.</text>
<text x="110" y="101.2">The Super Bright Red source color devices are made</text>
<text x="110" y="106.5">with Gallium Aluminum Arsenide Red Light Emitting</text>
<text x="110" y="111.8">Diode.</text>
<text x="22.9" y="269.8">SPEC NO:DSAD0003</text>
<text x="67.9" y="269.8">REV NO: V.1</text>
<text x="122.9" y="269.8">DATE:DEC/20/2002</text>
<text x="167.9" y="269.8">PAGE: 1 OF 5</text>
<text x="22.9" y="274.1">APPROVED:J.LU</text>
<text x="67.9" y="274.1">CHECKED:Joe Lee</text>
<text x="122.9" y="274.1">DRAWN:Y.H.LI</text>
</g>
<g font-size="2.5">
<text x="26" y="251.8">Notes:</text>
<text x="26" y="254.6">1. All dimensions are in millimeters (inches), Tolerance is ±0.25(0.01&quot;)unless otherwise noted.</text>
<text x="26" y="257.4">2. Specifications are subject to change whitout notice.</text>
</g>
<g font-size="2.1">
<text x="26" y="58.8">!</text>
<text x="26" y="64.1">!</text>
<text x="26" y="69.4">!</text>
<text x="26" y="74.7">!</text>
<text x="26" y="80">!</text>
<text x="26" y="85.3">!</text>
<text x="26" y="95.9">!</text>
<text x="26" y="101.2">!</text>
</g>
</svg>
